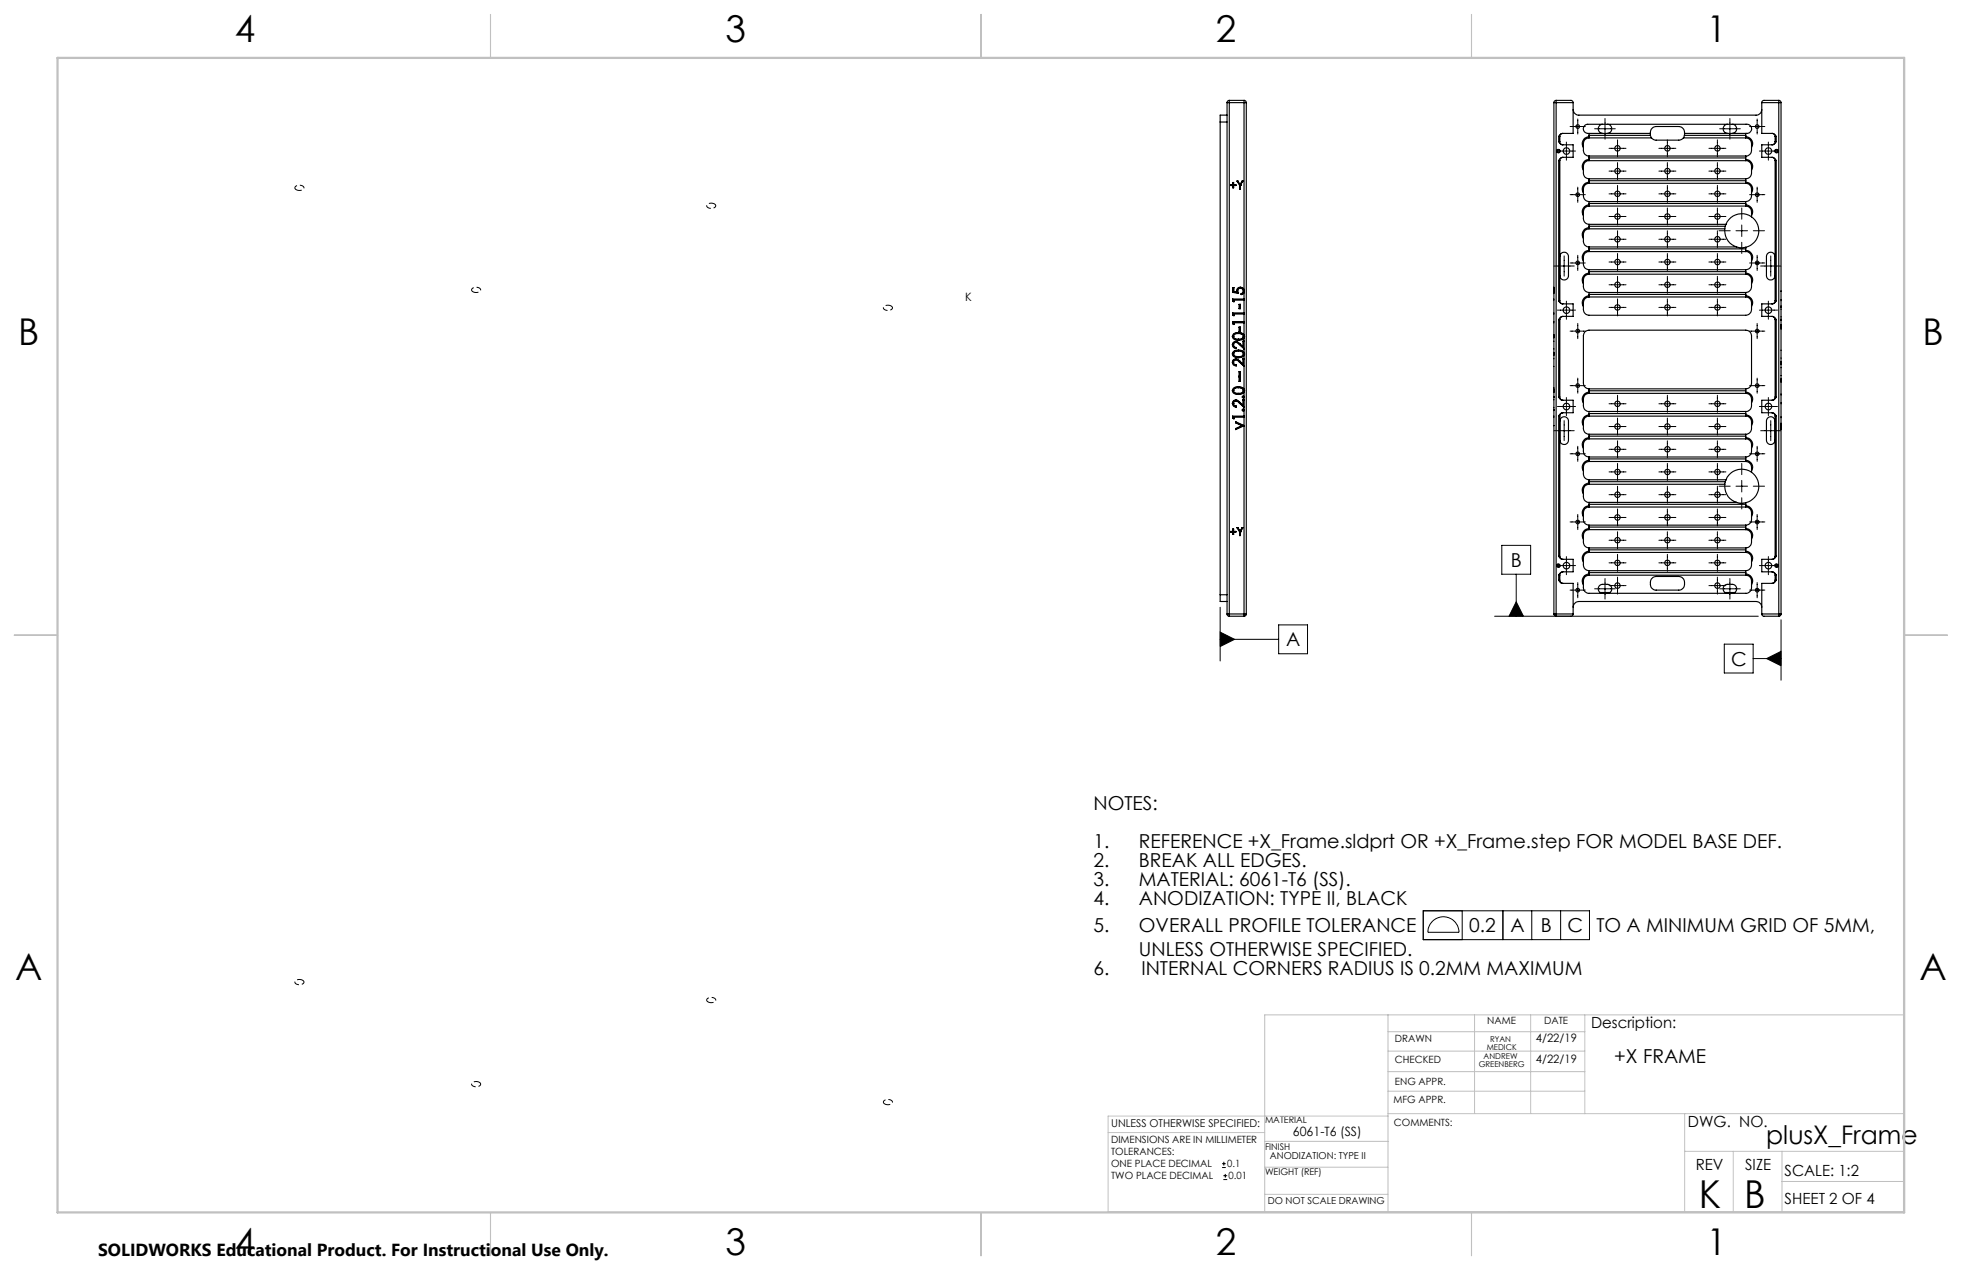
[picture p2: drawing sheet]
<svg xmlns="http://www.w3.org/2000/svg" width="432mm" height="279mm" viewBox="0 0 432 279" stroke-linecap="round" stroke-linejoin="round" font-family="sans-serif">
<g fill="none" stroke="#000" stroke-width=".22">
<path d="M342.8 33.2h3.9M343 32.9h-.2l-.2 .3M343.4 33.2l-.1 .3-.3 .1M344.7 31.3v3.9M345.5 27.8h3.4M347.2 26.2v3.3M350.9 28.3h4.6M353.2 26.1v4.5M354.1 37.6h3.8M354.1 32.6h3.8M356 30.8v3.7M356 35.8v3.7"/>
<path d="M365.1 37.6h3.7M365.1 32.6h3.7M367 30.8v3.7M367 35.8v3.7M376.1 37.6h3.7M376.1 32.6h3.7M378 30.8v3.7M378 35.8v3.7M378.5 28.3h4.5M380.7 26.1v4.5M385.1 27.8h3.3M386.7 26.2v3.3"/>
<path d="M387.2 33.2h4M389.2 31.3v3.9M391 32.9h-.2l-.2 .3M391.3 33.2v.2l-.3 .2M342 58.5h4.5M344.2 56.3v4.4M345.5 42.8h3.4M345.5 57.9h3.4M347.2 41.2v3.3M347.2 56.2v3.3M354.1 42.7h3.8M354.1 47.6h3.8"/>
<path d="M354.1 52.6h3.8M354.1 57.6h3.8M356 40.8v3.7M356 45.8v3.7M356 50.8v3.7M356 55.8v3.7M365.1 42.7h3.7M365.1 47.6h3.7M365.1 52.6h3.7M365.1 57.6h3.7M367 40.8v3.7M367 45.8v3.7"/>
<path d="M367 50.8v3.7M367 55.8v3.7M376.1 42.7h3.7M376.1 47.6h3.7M376.1 52.6h3.7M376.1 57.6h3.7M378 40.8v3.7M378 45.8v3.7M378 50.8v3.7M378 55.8v3.7M378.3 50.8h2.5M382.1 50.8h2.5"/>
<path d="M383.3 45.8v2.4M383.3 49.5v2.5M383.3 53.3v2.5M385.1 42.8h3.3M385.1 57.9h3.3M385.9 50.8h2.4M386.7 41.2v3.3M386.7 56.2v3.3M387.5 58.5h4.4M389.7 56.3v4.4M342.8 68.2h3.9M344.7 66.3v3.9"/>
<path d="M345.5 72.8h3.4M347.2 71.2v3.3M354.1 62.7h3.8M354.1 67.6h3.8M356 60.8v3.7M356 65.8v3.7M365.1 62.7h3.7M365.1 67.6h3.7M367 60.8v3.7M367 65.8v3.7M376.1 62.7h3.7M376.1 67.6h3.7"/>
<path d="M378 60.8v3.7M378 65.8v3.7M385.1 72.8h3.3M386.7 71.2v3.3M387.2 68.2h4M389.2 66.3v3.9M342 94.8h4.5M342.8 89.4h3.9M344.2 92.5v4.4M344.7 87.5v3.9M345.5 99.8h3.4M345.5 84.8h3.4"/>
<path d="M347.2 83.2v3.3M347.2 98.2v3.3M354.1 88.8h3.8M354.1 93.8h3.8M354.1 98.8h3.8M356 87v3.7M356 92v3.7M356 97v3.7M365.1 88.8h3.7M365.1 93.8h3.7M365.1 98.8h3.7M367 87v3.7"/>
<path d="M367 92v3.7M367 97v3.7M376.1 88.8h3.7M376.1 93.8h3.7M376.1 98.8h3.7M378 87v3.7M378 92v3.7M378 97v3.7M385.1 99.8h3.3M385.1 84.8h3.3M386.7 83.2v3.3M386.7 98.2v3.3"/>
<path d="M387.2 89.4h4M387.5 94.8h4.4M389.2 87.5v3.9M389.7 92.5v4.4M330.5 120h6.4v6.3h-6.4zM345.5 114.8h3.4M347.2 113.2v3.3M354.1 103.8h3.8M354.1 108.8h3.8M354.1 113.8h3.8M354.1 118.9h3.8M356 102v3.7"/>
<path d="M356 107v3.7M356 112v3.7M356 117v3.7M365.1 103.8h3.7M365.1 108.8h3.7M365.1 113.8h3.7M365.1 118.9h3.7M367 102v3.7M367 107v3.7M367 112v3.7M367 117v3.7M376.1 103.8h3.7"/>
<path d="M376.1 108.8h3.7M376.1 113.8h3.7M376.1 118.9h3.7M378 102v3.7M378 107v3.7M378 112v3.7M378 117v3.7M378.3 107h2.5M382.1 107h2.5M383.3 102v2.4M383.3 105.7v2.5M383.3 109.5v2.5"/>
<path d="M385.1 114.8h3.3M385.9 107h2.4M386.7 113.2v3.3M268.5 133.6v11.8M268.5 139.1l3.2 1.6-3.2 1.5zM281.4 137.5h6.4v6.3h-6.4zM328.9 135.6h58.1M333.7 126.3v9.3M333.7 132.4l1.6 3.2h-3.2zM342.8 124.4h3.9M343 124.1l-.4 .3M343.4 124.4l-.1 .3-.3 .1"/>
<path d="M344.7 122.4v4M345.5 129.8h3.4M347.2 128.2v3.3M350.9 129.5h4.6M353.2 127.3v4.5M354.1 123.8h3.8M354.1 128.8h3.8M356 122v3.7M356 127v3.7M365.1 123.8h3.7M367 122v3.7M376.1 123.8h3.7"/>
<path d="M376.1 128.8h3.7M378 122v3.7M378 127v3.7M378.5 129.5h4.5M380.7 127.3v4.5M385.1 129.8h3.3M386.7 128.2v3.3M387.2 124.4h4M389.2 122.4v4M391 124.1l-.3 .1-.1 .2M391.3 124.4v.2l-.3 .2M392 136.3v13.3"/>
<path d="M268.5 140.7h12.9M379.5 141.7h6.3v6.4h-6.3zM385.8 144.9h6.2M388.8 144.9l3.2-1.6v3.2zM313.2 200.4h36.6v6.3h-36.6zM315.2 202.7a3.4 3.4 0 0 1 3.7-.8 3.4 3.4 0 0 1 2.2 3.2h-6.8a3.4 3.4 0 0 1 .9-2.4zM321.8 200.4v6.3M330.8 200.4v6.3M337.1 200.4v6.3M343.5 200.4v6.3M269 256.9h.8M269 256h.8"/>
<path d="M269.2 259.5h.9M269.2 258.7h.9M269.3 255.6v.8M269.7 258.3v.8"/>
</g>
<path d="M65.2 41.7l-.2-.2a.84 .84 0 0 1 1.2-.7 .57 .57 0 0 1 .7 .6 .57 .57 0 0 1-.8 .5l-.9-.2M157.2 44.9l.3 .2a.84 .84 0 0 1-1.3 .7 .57 .57 0 0 1-.7-.6 .57 .57 0 0 1 .8-.5l.9 .2M104.1 64.2l-.3-.2a.84 .84 0 0 1 1.3-.8 .57 .57 0 0 1 .7 .7 .57 .57 0 0 1-.8 .4l-.9-.1M196.1 67.3l.3 .2a.84 .84 0 0 1-1.3 .8 .57 .57 0 0 1-.7-.7 .57 .57 0 0 1 .8-.4l.9 .1M66.6 215.7a1.06 1.06 0 0 0-1.7 .5 1.18 1.18 0 0 0 2-.2l-.3-.3M105.5 238.1a1.06 1.06 0 0 0-1.7 .5 1.18 1.18 0 0 0 2-.1l-.3-.4M155.8 220.4a1.06 1.06 0 0 0 1.7-.5 1.18 1.18 0 0 0-2 .2l.3 .3M194.7 242.9a1.06 1.06 0 0 0 1.7-.6 1.18 1.18 0 0 0-2 .2l.3 .4" fill="none" stroke="#000" stroke-width=".22" stroke-dasharray="1.3 .6" stroke-linecap="butt"/>
<path d="M418.9 223.3v43.3" fill="none" stroke="#c0c0c0" stroke-width=".22" stroke-dasharray="15.2 1.3 1.3 1.3" stroke-dashoffset="5"/>
<g fill="none" stroke="#c0c0c0" stroke-width=".22">
<path d="M305.5 223.3v43.3M305.5 235.8h43.3M305.5 231.2h43.3M305.5 227h43.3M324.5 223.3v21.7M336.9 223.3v21.7M348.8 223.3v21.7M243.9 249.2h34.4M278.3 256.8h27.2M278.3 251.1h27.3M305.5 245h113.4M305.5 240.1h43.3"/>
<path d="M305.5 245.5h-61.6v21.1h175M370.8 245v21.6M370.8 253.3h48.1M381.5 253.3v13.3M392.2 259.9h26.7M392.2 253.3v13.3M278.3 262.7h27.2M418.9 265.1v-41.8h-140.6v43.3"/>
</g>
<path d="M108 3.2v9.5M215.9 3.2v9.5M323.8 3.2v9.5M3.1 139.7h9.6M419.1 139.7h9.5M108 266.7v9.6M215.9 266.7v9.6M323.8 266.7v9.6" fill="none" stroke="#c0c0c0" stroke-width=".25"/>
<path d="M12.7 12.7h406.4v254h-406.4z" fill="none" stroke="#c0c0c0" stroke-width=".5"/>
<path d="M333.7 132.4l1.6 3.2h-3.2zM388.8 144.9l3.2 1.6v-3.2zM342.6 124.4l.4 .4v-.4zM343 124.1v.3h.4l-.1-.2zM342.6 33.2l.4 .4v-.4zM343 32.9v.3h.4l-.2-.3zM390.6 124.4l.1 .3 .3 .1v-.4zM391 124.1v.3h.3v-.2zM390.6 33.2l.1 .3 .3 .1v-.4zM391 32.9v.3h.3v-.2zM268.5 139.1l3.2 1.6-3.2 1.5z" fill="#000"/>
<g fill="none" stroke="#000" stroke-width=".25">
<path d="M268.5 26.8h1.6M268.5 26.8v104M270.1 22.6h.4M270.1 25.3h-1.6v1.5M270.1 22.6v112.5M270.5 22.1l-.4 .2v.3M270.5 22.1v.5M270.5 22.6h3.3M270.5 22.1h3.3M270.5 22.6v112.5M272.2 39.8l.6 .9M272.2 39.8h.3"/>
<path d="M272.2 39.8l.2 .1M272.4 39.9l.5 .8M272.5 39.8l.4 .8M272.5 39.8l-.1 .1M273.4 39.8h.1M273.4 39.8l-.5 .8M273.4 39.8v.1M273.4 39.9l-.5 .8M273.5 39.8l-.5 .9M273.5 39.8l-.1 .1M273.8 22.6h.5M273.8 22.1v.5"/>
<path d="M273.8 22.1l.4 .2 .1 .3M273.8 22.6v41.1M274.3 22.6v112.5M342 22.6h.5M342 22.6v41.5M342.5 22.1h3.3l.3 .2 .1 .3M342.5 22.1v.5M342.5 22.1l-.4 .1-.1 .4M342.5 22.6h3.7M342.5 22.6v112.5M343 31.2l.5 .5 .5 .2M343 35.3h.3"/>
<path d="M343 30h.3M343 31.2h.3M343 30v1.2M343 35.3v30.9M343.3 31.2a.66 .66 0 0 0 .7 .7M343.3 30v1.2M343.3 35.3v30.9M344 29.4l-.5 .1-.5 .5M344 34.6l-.5 .2-.5 .5M344 34.6a.66 .66 0 0 0-.7 .7M344 29.4a.61 .61 0 0 0-.7 .6M344 31.9h2.2v2.7h-2.2"/>
<path d="M346.2 24.1a1.26 1.26 0 0 0 1.3 1.2h39a1.26 1.26 0 0 0 1.2-1.2M346.2 22.6v6.8h-2.2M348.5 32.4a1.4 1.4 0 0 0 1.2 1.9M348.5 37.4a1.44 1.44 0 0 0 1.2 1.9M349.7 34.3v.4M349.7 29.4v.4M349.7 39.3v.5M349.7 30.1a1.51 1.51 0 0 0-1.2 2.3M349.7 30.3a1.51 1.51 0 0 0-1.2 2.1M349.7 35.1a1.51 1.51 0 0 0-1.2 2.3M349.7 35.3a1.3 1.3 0 0 0-1.2 1.7v.4M349.7 34.7h34.5"/>
<path d="M349.7 34.3h34.5M349.7 29.8h13.5M349.7 39.8h34.5M349.7 39.3h34.5M349.7 29.8v.5M349.7 34.7v.6M349.7 39.8v.5M349.7 30.3h13.8M349.7 35.3h34.5M352.7 27.3a1.01 1.01 0 0 0-1 1 1.01 1.01 0 0 0 1 1.1M353.7 27.3a1.01 1.01 0 0 1 1 1 1.01 1.01 0 0 1-1 1.1M363.2 29.4v.4"/>
<path d="M363.2 29.8l.3 .5M363.2 29.4h-13.8a1.01 1.01 0 0 1-1-1.1 1.01 1.01 0 0 1 1-1h34.8a1.03 1.03 0 0 1 1.3 1 1.03 1.03 0 0 1-1.2 1.1h-13.6M363.2 29.4a1.3 1.3 0 0 1 1.3-1.6h5a1.35 1.35 0 0 1 1.2 1.6M363.5 30.3l.8 .5h5.3l.9-.5M370.5 30.3h13.7M370.7 29.8l-.2 .5M370.7 29.8h13.5M370.7 29.4v.4M380.2 27.3a1.01 1.01 0 0 0-1 1 1.01 1.01 0 0 0 1 1.1M381.2 27.3a1.01 1.01 0 0 1 1 1 1.01 1.01 0 0 1-1 1.1M384.2 34.3v.4M384.2 29.4v.4"/>
<path d="M384.2 39.3v.5M384.2 30.1a1.51 1.51 0 0 1 1.3 2.3M384.2 30.3a1.3 1.3 0 0 1 1.3 1.6v.5M384.2 35.1a1.51 1.51 0 0 1 1.3 2.3M384.2 35.3a1.3 1.3 0 0 1 1.3 1.6v.5M384.2 29.8v.5M384.2 34.7v.6M384.2 39.8v.5M385.5 37.4a1.43 1.43 0 0 1-1.3 1.9M385.5 32.4a1.4 1.4 0 0 1-1.3 1.9M387.7 22.6v6.8h2.3M387.7 22.6h3.8"/>
<path d="M390 29.4a.66 .66 0 0 1 .7 .6M390 34.6a.72 .72 0 0 1 .7 .7M390 34.6l.5 .2 .4 .5M390 29.4l.5 .1 .4 .5M390 31.9h-2.3v2.7h2.3M390.7 35.3h.2M390.7 30h.2M390.7 31.2a.72 .72 0 0 1-.7 .7M390.7 31.2h.2M390.7 30v1.2M390.7 35.3v30.9M390.9 31.2l-.4 .5-.5 .2"/>
<path d="M390.9 30v1.2M390.9 35.3v30.9M391.5 22.6h.5M391.5 22.1v.5M391.5 22.1l.3 .1 .2 .4M391.5 22.1h-3.4l-.3 .2-.1 .3M391.5 22.6v112.5M392 22.6v44.9M270.8 40.6v.2M270.8 40.8h.5M270.8 40.6h.5M270.8 40.6l.1 .1"/>
<path d="M270.9 40.7h1M270.9 40.7l-.1 .1M271.3 40.1v.5M271.3 40.8v.5M271.3 41.3h.2M271.3 40.1h.2M271.3 40.6l.2 .2M271.3 40.1l.1 .1M271.4 40.2v1M271.4 41.2l.1 .1M271.4 41.2l-.1 .1M271.5 40.8h.5"/>
<path d="M271.5 40.1v.5M271.5 40.8v.5M271.5 40.6h.5M271.5 40.1l-.1 .1M271.5 40.6l-.2 .2M271.9 40.7l.1 .1M272 40.6v.2M272 40.6l-.1 .1M272.8 40.7v.9M272.8 41.6h.2M272.8 40.7h.2M272.9 40.7h.1"/>
<path d="M272.9 40.6v.9M272.9 41.5l-.1 .1M272.9 41.5l.1 .1M273 40.7v.9M343.3 56.4a.95 .95 0 0 1 .9-.9 .95 .95 0 0 1 1 .9v4.2a.95 .95 0 0 1-1 1 .95 .95 0 0 1-.9-1M348.5 42.4a1.45 1.45 0 0 0 1.2 1.9M348.5 47.4a1.45 1.45 0 0 0 1.2 2M348.5 57.4a1.44 1.44 0 0 0 1.2 1.9M348.5 52.4a1.4 1.4 0 0 0 1.2 1.9M349.7 59.3v.5M349.7 54.3v.5M349.7 44.3v.5"/>
<path d="M349.7 49.4v.4M349.7 45.1a1.51 1.51 0 0 0-1.2 2.3M349.7 45.3a1.51 1.51 0 0 0-1.2 2.1M349.7 50.1a1.51 1.51 0 0 0-1.2 2.3M349.7 50.3a1.51 1.51 0 0 0-1.2 2.1M349.7 55.1a1.51 1.51 0 0 0-1.2 2.3M349.7 55.4a1.3 1.3 0 0 0-1.2 1.6v.4M349.7 40.1a1.51 1.51 0 0 0-1.2 2.3M349.7 40.3a1.51 1.51 0 0 0-1.2 2.1M349.7 59.8h34.5M349.7 59.3h34.5M349.7 54.8h34.5"/>
<path d="M349.7 54.3h32.5M349.7 44.8h34.5M349.7 44.3h34.5M349.7 49.8h30M349.7 49.4h30.2M349.7 40.3h34.5M349.7 44.8v.5M349.7 49.8v.5M349.7 54.8v.6M349.7 59.8v.5M349.7 50.3h29.9M349.7 55.4h34.5"/>
<path d="M349.7 45.3h34.5M379.6 50.3a3.8 3.8 0 0 0 2.6 4M379.7 49.8l-.1 .5M379.9 49.4l-.2 .4M382.2 54.3l.7 .2 1.3-.1M384.2 59.3v.5M384.2 54.4v.4M384.2 44.3v.5M384.2 55.1a1.51 1.51 0 0 1 1.3 2.3M384.2 55.4a1.29 1.29 0 0 1 1.3 1.4v.6M384.2 40.1a1.51 1.51 0 0 1 1.3 2.3M384.2 40.3a1.35 1.35 0 0 1 1.3 1.5v.6"/>
<path d="M384.2 45.1a1.51 1.51 0 0 1 1.3 2.3M384.2 45.3a1.35 1.35 0 0 1 1.3 1.5v.6M384.2 44.8v.5M384.2 54.8v.6M384.2 59.8v.5M385.5 42.4a1.45 1.45 0 0 1-1.3 1.9M385.5 57.4a1.43 1.43 0 0 1-1.3 1.9M385.5 47.7a3.7 3.7 0 0 1 1.5 3.8 3.7 3.7 0 0 1-2.8 2.9M385.5 47.7a3.7 3.7 0 0 0-5.6 1.7M385.5 47.4v.3M390.7 56.4a.95 .95 0 0 0-1-.9 .95 .95 0 0 0-.9 .9v4.2a.95 .95 0 0 0 .9 1 .95 .95 0 0 0 1-1M271.2 74a1.06 1.06 0 0 0 1.4 .9"/>
<path d="M271.2 75.8l.1 .2a.73 .73 0 0 0 .8 .7M271.2 77.9a1.01 1.01 0 0 0 1.4 .8M271.2 79.7l.1 .1a.73 .73 0 0 0 .8 .7M271.2 79.7h.2M271.2 77.9h.2M271.2 74h.2M271.2 75.8h.2M271.3 63.3v1M271.3 65.8v.5M271.3 68.9v.4M271.3 70.8v.4M271.3 63.3h.3"/>
<path d="M271.3 64.3l1.3 .3M271.3 65.8h2.5l-.1 .1M271.3 66.3l.3 .1M271.3 68.9h2.5l-.1 .1M271.3 69.3l.3 .2M271.3 70.8h2.5l-.1 .1M271.3 71.2l.3 .2M271.3 68.9l.3 .2M271.3 70.8l.3 .2M271.3 63.3l.1 .1M271.3 65.8l.3 .2M271.4 74h.1"/>
<path d="M271.4 74a.73 .73 0 0 0 .6 .7l.6 .1M271.4 77.9h.1M271.4 77.9a.73 .73 0 0 0 .6 .6l.6 .1M271.4 79.7a.66 .66 0 0 0 .6 .7M271.4 79.7h.1M271.4 75.9a.66 .66 0 0 0 .6 .7M271.4 75.9h.1M271.4 75.8v.1M271.4 69h.1M271.4 64.2h.1M271.4 65.9h.1M271.4 69h2.3"/>
<path d="M271.4 71.2l.2 .2M271.4 63.4v.8M271.4 65.9v.3M271.4 69v.3M271.4 71.2h-.1M271.4 64.2l1 .2M271.4 69.3h-.1M271.4 69.3l.2 .2M271.4 66.2l-.1 .1M271.4 64.2l-.1 .1M271.4 66.2l.2 .2M271.4 65.9h2.3"/>
<path d="M271.5 74v.2a.91 .91 0 0 0 1.1 .4M271.5 77.9v.2a.91 .91 0 0 0 1.1 .4M271.5 75.9l.1 .3 .5 .2M271.5 79.7l.1 .4 .5 .2M271.6 64.1l.6 .2M271.6 63.3v.8M271.6 66v.4M271.6 69.1v.4M271.6 71v.4M271.6 63.3l-.2 .1M271.6 64.1l-.2 .1M272 76.6l.1 .1"/>
<path d="M272 75.1l.9 .5M272 75.1l-.6 .3-.2 .4M272 75.3l-.3 .2-.2 .4M272 75.3l.8 .5M272 79l.9 .4M272 79l-.6 .2-.2 .5M272 79.2l-.3 .1-.2 .4M272 79.2l.8 .5M272 79.1h.1M272 79.1v.1M272 79.1l-.5 .2-.1 .4M272 75.2h.1"/>
<path d="M272 75.2v.1M272 75.2l-.5 .2-.1 .4M272 79v.1M272 79.1l.8 .5M272 75.1v.1M272 75.2l.8 .5M272.1 76.4l-.1 .2M272.1 76.4v.3M272.2 64v.3M272.2 64h.1M272.2 64.3l.2 .1M272.3 64l.1 .4"/>
<path d="M272.3 64h.1M272.4 64.4h.1M272.4 64.4l.2 .2M272.4 64l.2 .6M272.6 74.6v.2M272.6 78.5v.1M272.6 78.6h.1M272.6 77.1a.98 .98 0 0 0-1.2 .8M272.6 77.1v.1M272.6 77.2l-.8 .2-.3 .5M272.6 73.3a.98 .98 0 0 0-1.2 .7M272.6 73.3v.1"/>
<path d="M272.6 73.4l-.8 .1-.3 .5M272.6 74.8h.1M272.6 73.3h.6M272.6 73.4l.6 .1M272.6 73.3h.1M272.6 77.1l.6 .1M272.6 77.2l.6 .1M272.6 77.1h.1M272.6 73.2a1.21 1.21 0 0 1 1.2 .5M272.6 73.2a1.1 1.1 0 0 0-1.4 .8M272.6 77a1.21 1.21 0 0 1 1.2 .5M272.6 77a1.1 1.1 0 0 0-1.4 .9"/>
<path d="M272.6 78.6v.1M272.6 74.8v.1M272.6 77v.1M272.6 73.2v.1M272.7 67v.9M272.7 72v.9M272.7 72h.3M272.7 72.9h.3M272.7 67h.3M272.7 67.9h.3M272.7 72l.1 .1M272.7 67l.1 .1"/>
<path d="M272.8 75.8l1 1-.1-.3M272.8 79.7l1 .9-.1-.3M272.8 79.6h.1M272.8 75.7h.1M272.8 79.6v.1M272.8 75.7v.1M272.8 79.6l.8 .7M272.8 67.1v.7M272.8 72.1v.7M272.8 72.8l-.1 .1M272.8 72.8l.2 .1M272.8 75.7l.8 .8"/>
<path d="M272.8 67.8l-.1 .1M272.8 67.8l.2 .1M272.9 75.6l.6 .6M272.9 79.4l.6 .7M272.9 79.4l-.1 .2M272.9 75.6l-.1 .1M273 63.2l.6 .2 .2 .3M273 63.2h-.3a.74 .74 0 0 0-.5 .8M273 63.4l-.4 .1-.2 .5M273 63.4l.4 .2 .2 .4M273 63.3a.66 .66 0 0 0-.7 .7M273 63.2v.1"/>
<path d="M273 63.3h.1M273 63.3v.1M273 63.3l.6 .3 .1 .4M273 67v.9M273 72v.9M273 72l-.2 .1M273 67l-.2 .1M273.2 64.6l.1 .1M273.2 64.6v.2M273.2 73.5l.3 .2 .1 .3M273.2 77.3l.3 .2 .1 .4M273.2 73.3v.2"/>
<path d="M273.2 77.2v.1M273.2 73.3l.4 .4 .1 .3M273.2 77.2l.4 .3 .1 .4M273.3 64.7l-.1 .1M273.5 75.1h.3l-.1 .1M273.5 75.1v1.1M273.5 78.9v1.2M273.5 78.9h.3l-.1 .2M273.5 76.2l.1 .3M273.5 78.9l.2 .2M273.5 75.1l.2 .1M273.6 77.9l-.3 .5-.7 .1"/>
<path d="M273.6 77.9h.1M273.6 74l-.3 .5-.7 .1M273.6 74h.1M273.6 64l-.1 .4-.3 .2M273.6 64h.1M273.6 76.5h.1M273.7 65.9l.1 .1h-2.2M273.7 69l.1 .1h-2.2M273.7 70.9l.1 .1h-2.2M273.7 70.9h-2.3v.3M273.7 75.2v1.3M273.7 79.1v1.2"/>
<path d="M273.7 77.9h.1M273.7 77.9v.2a1.03 1.03 0 0 1-1.1 .5M273.7 74h.1M273.7 74v.3a1.03 1.03 0 0 1-1.1 .5M273.7 77.9h.2M273.7 74h.2M273.7 64.1l-.1 .3-.3 .3M273.7 64.1h.2M273.7 64v.1M273.8 64.4l-.6 .4M273.8 74.3a1.15 1.15 0 0 1-1.2 .6M273.8 78.2a1.15 1.15 0 0 1-1.2 .5"/>
<path d="M273.8 77.5l.1 .4M273.8 73.7l.1 .3M273.8 64.4v9.3M273.8 74.3v3.2M273.8 78.2v7.4M273.8 63.7l.1 .4M273.9 77.9l-.1 .3M273.9 74l-.1 .3M273.9 64.1l-.1 .3M342 77.9v8M342 74v3.9M342 64.4v9.6"/>
<path d="M342 64.1v.3M342 77.9v.2M342 74v.2zM342 77.6v.3M342 73.8v.2M342 63.4v.6M342 64v.3M342 73.6v.4M343 66.2l.5 .5 .5 .2M343 70.3h.3M343 66.2h.3M343 70.3v17"/>
<path d="M343.3 66.2a.61 .61 0 0 0 .7 .7M343.3 70.3v17M344 69.6l-.5 .2-.5 .5M344 69.6a.66 .66 0 0 0-.7 .7M344 66.9h2.2v2.7h-2.2M348.5 67.4a1.45 1.45 0 0 0 1.2 2h34.5a1.47 1.47 0 0 0 1.3-2M348.5 62.4a1.45 1.45 0 0 0 1.2 1.9M349.7 64.3v.5M349.7 60.1a1.51 1.51 0 0 0-1.2 2.3M349.7 60.3a1.51 1.51 0 0 0-1.2 2.1M349.7 65.1a1.51 1.51 0 0 0-1.2 2.3M349.7 65.3a1.51 1.51 0 0 0-1.2 2.1"/>
<path d="M349.7 64.8h34.5M349.7 64.3h34.5M349.7 64.8v.5M349.7 60.3h34.5M349.7 65.3h34.5M384.2 64.3v.5M384.2 60.1a1.51 1.51 0 0 1 1.3 2.3M384.2 60.3a1.35 1.35 0 0 1 1.3 1.5v.6M384.2 65.1a1.51 1.51 0 0 1 1.3 2.3M384.2 65.3a1.35 1.35 0 0 1 1.3 1.6v.5M384.2 64.8v.5M385.5 62.4a1.45 1.45 0 0 1-1.3 1.9"/>
<path d="M390 69.6a.72 .72 0 0 1 .7 .7M390 69.6l.5 .2 .4 .5M390 66.9h-2.3v2.7h2.3M390.7 66.2h.2M390.7 70.3h.2M390.7 66.2a.66 .66 0 0 1-.7 .7M390.7 70.3v17M390.9 66.2l-.4 .5-.5 .2M390.9 70.3v17M392 67.5v2.7M392 70.2v.1M392 70.3v1.1"/>
<path d="M392 71.4v.4M392 71.8v.2M392 72v7.8M392 79.8v3.9M392 71.5v.3M392 79.6v.2M392 79.8v.3M392 67.5v.2M392 72.3v.1M271.2 85.9v.1a1.06 1.06 0 0 0 1.4 .8M271.2 88.8l.1 .1a.79 .79 0 0 0 .8 .7M271.2 88.8h.2"/>
<path d="M271.2 85.9h.2M271.3 91.5h2.5l-.1 .2M271.3 91.5v.5M271.3 92l.3 .1M271.3 91.5l.1 .2M271.4 85.9h.1M271.4 85.9a.73 .73 0 0 0 .6 .7h.6M271.4 88.8h.1M271.4 88.8a.66 .66 0 0 0 .6 .6M271.4 91.7v.2M271.4 91.7h2.3M271.4 91.7l.2 .1"/>
<path d="M271.4 91.9l.2 .2M271.4 91.9l-.1 .1M271.5 85.9v.2a.91 .91 0 0 0 1.1 .4M271.5 88.8l.2 .5h.4M271.6 91.8v.3M272 89.4l.1 .2M272 80.4l.1 .1M272 92.8v.2M272 94.3v.2M272 92.8l1.8 .8M272 93l1.3 .7M272 94.3h.1"/>
<path d="M272 92.8l.1 .2M272 88l.9 .5M272 88l-.6 .3-.2 .5M272 88.2l-.3 .1-.2 .5M272 88.2l.8 .5M272 88.1h.1M272 88.1v.1M272 88.1l-.5 .2-.1 .5M272 88v.1M272 88.1l.8 .5M272.1 80.3l-.1 .1M272.1 89.3l-.1 .1"/>
<path d="M272.1 80.3v.2M272.1 89.3v.3M272.1 93l1.5 .7-1.5 .6M272.1 94.3l-.1 .2M272.1 93h-.1M272.6 86.5v.1M272.6 85.2a.98 .98 0 0 0-1.2 .7M272.6 85.2v.1M272.6 85.3l-.8 .1-.3 .5M272.6 86.6h.1M272.6 85.2l.6 .1M272.6 85.3l.6 .1"/>
<path d="M272.6 85.2h.1M272.6 85.1a1.21 1.21 0 0 1 1.2 .5M272.6 85.1a1.1 1.1 0 0 0-1.4 .8M272.6 86.6v.2M272.6 85.1v.1M272.7 82.9h.3M272.7 81.8v.9M272.7 82.9v1M272.7 83.9h.3M272.7 81.8h.3M272.7 82.7h.3M272.7 81.8l.1 .1"/>
<path d="M272.7 82.9l.1 .1M272.8 88.7l1 .9-.1-.2M272.8 88.6h.1M272.8 88.6v.1M272.8 81.9v.7M272.8 83v.7M272.8 82.6l-.1 .1M272.8 82.6l.2 .1M272.8 83.7l-.1 .2M272.8 83.7l.2 .2M272.8 88.6l.8 .8M272.9 88.5l.6 .6"/>
<path d="M272.9 88.5l-.1 .1M273 81.8v.9M273 82.9v1M273 81.8l-.2 .1M273 82.9l-.2 .1M273.2 85.4l.3 .2 .1 .3M273.2 85.3v.1M273.2 85.3l.4 .3 .1 .3M273.3 93.7l-1.3 .6M273.3 93.7h.5M273.4 87.3l.2 .2M273.4 90.2l.2 .2"/>
<path d="M273.4 90.2h.2M273.4 87.3h.2M273.5 87.9v1.2M273.5 87.9h.3l-.1 .2M273.5 80.1l.1 .2M273.5 89.1l.1 .3M273.5 87.9l.2 .2M273.6 90.2v.1M273.6 87.3v.1M273.6 85.9l-.3 .5-.7 .1M273.6 85.9h.1M273.6 87.1l.2 .1"/>
<path d="M273.6 87.1l-.2 .2M273.6 90l.2 .1M273.6 90l-.2 .2M273.6 90.3v.1M273.6 90v.2M273.6 90.2h.1M273.6 87.1v.2M273.6 87.3h.1M273.6 87.4v.1M273.6 89.4h.1M273.6 80.3h.1M273.7 90.2l-.1 .1"/>
<path d="M273.7 90.2h.1M273.7 87.3l-.1 .1M273.7 87.3h.1M273.7 91.7l.1 .1h-2.2M273.7 88.1v1.3M273.7 85.9h.1M273.7 85.9v.3a.97 .97 0 0 1-1.1 .4M273.7 85.9h.2M273.8 86.3a1.15 1.15 0 0 1-1.2 .5M273.8 87.5h-.2M273.8 90.3l-.2 .1M273.8 90.1v.1"/>
<path d="M273.8 87.2v.1M273.8 85.6l.1 .3M273.8 86.3v.9M273.8 87.5v2.6M273.8 90.3v44.8M273.8 93.7l-1.8 .8M273.8 93.6v.1M273.8 90.2v.1M273.8 87.3v.2M273.9 85.9l-.1 .4M342 90.2v44.9M342 87.3v2.9"/>
<path d="M342 86.3v1M342 85.9v.4M342 85.9v.3M342 85.7v.2M342 90v.2M342 87.2v.1M342 85.3v.1M343 87.3l.5 .6 .5 .2M343 91.5h.3M343 87.3h.3M343 91.5v30.9M343.3 87.3a.66 .66 0 0 0 .7 .8"/>
<path d="M343.3 92.6a.95 .95 0 0 1 .9-.9 .95 .95 0 0 1 1 .9v4.2a.95 .95 0 0 1-1 1 .95 .95 0 0 1-.9-1M343.3 91.5v30.9M344 90.8l-.5 .2-.5 .5M344 90.8a.66 .66 0 0 0-.7 .7M344 88.1h2.2v2.7h-2.2M348.5 88.6a1.4 1.4 0 0 0 1.2 1.9M348.5 93.6a1.44 1.44 0 0 0 1.2 1.9M348.5 98.6a1.45 1.45 0 0 0 1.2 1.9M349.7 95.5v.5M349.7 85.5v.5M349.7 90.5v.5M349.7 86.3a1.51 1.51 0 0 0-1.2 2.3"/>
<path d="M349.7 86.5a1.51 1.51 0 0 0-1.2 2.1M349.7 91.3a1.51 1.51 0 0 0-1.2 2.3M349.7 91.5a1.51 1.51 0 0 0-1.2 2.1M349.7 96.3a1.53 1.53 0 0 0-1.2 2.3M349.7 96.6a1.46 1.46 0 0 0-1.2 2M349.7 85.5a1.26 1.26 0 0 1-1.2-1.2v-10.4a1.21 1.21 0 0 1 1.2-1.3h34.5a1.26 1.26 0 0 1 1.3 1.3v10.4a1.33 1.33 0 0 1-1.3 1.2M349.7 96h34.5M349.7 95.5h34.5M349.7 86h34.5M349.7 85.5h34.5M349.7 91h34.5M349.7 90.5h34.5"/>
<path d="M349.7 86v.5M349.7 91v.5M349.7 96v.6M349.7 96.6h34.5M349.7 91.5h34.5M349.7 86.5h34.5M384.2 95.5v.5M384.2 85.5v.5M384.2 90.5v.5M384.2 96.3a1.53 1.53 0 0 1 1.3 2.3M384.2 96.6a1.29 1.29 0 0 1 1.3 1.4v.6M384.2 86.3a1.51 1.51 0 0 1 1.3 2.3"/>
<path d="M384.2 86.5a1.3 1.3 0 0 1 1.3 1.6v.5M384.2 91.3a1.51 1.51 0 0 1 1.3 2.3M384.2 91.5a1.3 1.3 0 0 1 1.3 1.6v.5M384.2 86v.5M384.2 91v.5M384.2 96v.6M385.5 98.6a1.45 1.45 0 0 1-1.3 1.9M385.5 93.6a1.43 1.43 0 0 1-1.3 1.9M385.5 88.6a1.4 1.4 0 0 1-1.3 1.9M390 90.8a.72 .72 0 0 1 .7 .7M390 90.8l.5 .2 .4 .5M390 88.1h-2.3v2.7h2.3"/>
<path d="M390.7 87.3h.2M390.7 91.5h.2M390.7 87.3a.72 .72 0 0 1-.7 .8M390.7 92.6a.95 .95 0 0 0-1-.9 .95 .95 0 0 0-.9 .9v4.2a.95 .95 0 0 0 .9 1 .95 .95 0 0 0 1-1M390.7 91.5v30.9M390.9 87.3l-.4 .6-.5 .2M390.9 91.5v30.9M392 83.7v9.9M392 83.4v.3zM392 83.7v.2M392 93.6v.7M392 93.3v.3"/>
<path d="M392 83.7v.4M392 93.6v41.5M270.8 116.9v.2M270.8 117.1h.5M270.8 116.9h.5M270.8 116.9l.1 .1M270.9 117h1M270.9 117l-.1 .1M271.3 116.4v.5M271.3 117.1v.5M271.3 117.6h.2M271.3 116.4h.2"/>
<path d="M271.3 116.9l.1 .1M271.3 116.4l.1 .1M271.4 116.5v1M271.4 117.5l-.1 .1M271.4 117.5l.1 .1M271.4 117l-.1 .1M271.4 117l.1 .1M271.5 116.4v.5M271.5 117.1v.5M271.5 117.1h.5M271.5 116.9h.5M271.5 116.4l-.1 .1"/>
<path d="M271.5 116.9l-.1 .1M271.9 117l.1 .1M272 116.9v.2M272 116.9l-.1 .1M272.2 116.1l.6 .9M272.2 116.1h.3M272.2 116.1l.2 .1M272.4 116.2l.5 .8M272.5 116.1l.4 .7M272.5 116.1l-.1 .1M272.8 117v.8M272.8 117.8h.2"/>
<path d="M272.9 117h.1M272.9 116.8v1M272.9 117h-.1M272.9 117.8h-.1M272.9 117.8h.1M273 117v.8M273.4 116.1h.1M273.4 116.1l-.5 .7M273.4 116.1v.1M273.4 116.2l-.5 .8M273.5 116.1l-.5 .9M273.5 116.1l-.1 .1"/>
<path d="M348.5 103.6a1.45 1.45 0 0 0 1.2 2M348.5 108.6a1.4 1.4 0 0 0 1.2 1.9M348.5 113.6a1.44 1.44 0 0 0 1.2 1.9M348.5 118.6a1.45 1.45 0 0 0 1.2 1.9M349.7 115.5v.5M349.7 110.5v.4M349.7 100.5v.5M349.7 105.6v.4M349.7 111.3a1.51 1.51 0 0 0-1.2 2.3M349.7 111.5a1.3 1.3 0 0 0-1.2 1.7v.4M349.7 116.3a1.51 1.51 0 0 0-1.2 2.3M349.7 116.5a1.51 1.51 0 0 0-1.2 2.1"/>
<path d="M349.7 101.3a1.51 1.51 0 0 0-1.2 2.3M349.7 101.5a1.51 1.51 0 0 0-1.2 2.1M349.7 106.3a1.51 1.51 0 0 0-1.2 2.3M349.7 106.5a1.51 1.51 0 0 0-1.2 2.1M349.7 116h34.5M349.7 115.5h34.5M349.7 110.9h34.5M349.7 110.5h32.5M349.7 101h34.5M349.7 100.5h34.5M349.7 106h30M349.7 105.6h30.2"/>
<path d="M349.7 101v.5M349.7 106v.5M349.7 110.9v.6M349.7 116v.5M349.7 106.5h29.9M349.7 101.5h34.5M349.7 116.5h34.5M349.7 111.5h34.5M379.6 106.5a3.8 3.8 0 0 0 2.6 4M379.7 106l-.1 .5M379.9 105.6l-.2 .4M382.2 110.5l.7 .2 1.3-.1"/>
<path d="M384.2 115.5v.5M384.2 110.6v.3M384.2 100.5v.5M384.2 101.3a1.51 1.51 0 0 1 1.3 2.3M384.2 101.5a1.35 1.35 0 0 1 1.3 1.5v.6M384.2 111.3a1.51 1.51 0 0 1 1.3 2.3M384.2 111.5a1.3 1.3 0 0 1 1.3 1.6v.5M384.2 116.3a1.51 1.51 0 0 1 1.3 2.3M384.2 116.5a1.35 1.35 0 0 1 1.3 1.5v.6M384.2 101v.5M384.2 110.9v.6M384.2 116v.5"/>
<path d="M385.5 118.6a1.45 1.45 0 0 1-1.3 1.9M385.5 113.6a1.43 1.43 0 0 1-1.3 1.9M385.5 103.9a3.7 3.7 0 0 1 1.5 3.8 3.7 3.7 0 0 1-2.8 2.9M385.5 103.9a3.7 3.7 0 0 0-5.6 1.7M385.5 103.6v.3M268.5 130.8v1.5h1.6M268.5 130.8h1.6M270.1 135.1h.4M270.1 135.1l.1 .3 .3 .2M270.5 135.1v.5M270.5 135.1h3.3M270.5 135.6h3.3"/>
<path d="M273.8 135.1h.5M273.8 135.1v.5M274.3 135.1l-.2 .3-.3 .2M342 135.1h.5M342 135.1l.2 .4 .3 .1M342.5 135.1v.5M342.5 135.1h3.7M343 122.4l.5 .5 .5 .1M343 127.6l.5 .6 .5 .1M343 126.5h.3M343 127.6h.3M343 122.4h.3"/>
<path d="M343 126.5v1.1M343.3 122.4a.61 .61 0 0 0 .7 .6M343.3 127.6a.66 .66 0 0 0 .7 .7M343.3 126.5v1.1M344 125.8l-.5 .2-.5 .5M344 125.8a.66 .66 0 0 0-.7 .7M344 128.3h2.2v6.8M344 123h2.2v2.8h-2.2M346.2 135.1l-.1 .3-.3 .2h-3.3M346.2 133.6a1.33 1.33 0 0 1 1.3-1.3h39a1.33 1.33 0 0 1 1.2 1.3M348.5 123.6a1.45 1.45 0 0 0 1.2 2M348.5 128.6a1.4 1.4 0 0 0 1.2 1.9h34.5a1.41 1.41 0 0 0 1.3-1.9"/>
<path d="M349.7 120.5v.5M349.7 125.6v.4M349.7 121.3a1.51 1.51 0 0 0-1.2 2.3M349.7 121.5a1.51 1.51 0 0 0-1.2 2.1M349.7 126.3a1.51 1.51 0 0 0-1.2 2.3M349.7 126.5a1.51 1.51 0 0 0-1.2 2.1M349.7 121h34.5M349.7 120.5h34.5M349.7 126h34.5M349.7 125.6h34.5M349.7 121v.5M349.7 126v.5"/>
<path d="M349.7 121.5h34.5M349.7 126.5h34.5M352.1 130.4h2.2M352.7 130.5a.99 .99 0 0 1-1-1 .99 .99 0 0 1 1-.9h1a.99 .99 0 0 1 1 .9 .99 .99 0 0 1-1 1M363.4 127.4l.4-.4 .7-.2h5a1.52 1.52 0 0 1 1.3 1.5 1.52 1.52 0 0 1-1.3 1.5h-5a1.52 1.52 0 0 1-1.1-2.4zM379.6 130.4h2.2M380.2 130.5a.99 .99 0 0 1-1-1 .99 .99 0 0 1 1-.9h1a.99 .99 0 0 1 1 .9 .99 .99 0 0 1-1 1M384.2 120.5v.5M384.2 125.6v.4M384.2 126.3a1.51 1.51 0 0 1 1.3 2.3M384.2 126.5a1.3 1.3 0 0 1 1.3 1.6v.5M384.2 121.3a1.51 1.51 0 0 1 1.3 2.3"/>
<path d="M384.2 121.5a1.35 1.35 0 0 1 1.3 1.5v.6M384.2 121v.5M384.2 126v.5M385.5 123.6a1.45 1.45 0 0 1-1.3 2M387.7 135.1l.1 .3 .3 .2h3.4M387.7 135.1h3.8M390 125.8a.72 .72 0 0 1 .7 .7M390 125.8l.5 .2 .4 .5M390 123h-2.3v2.8h2.3M390 128.3h-2.3v6.8M390.7 126.5h.2M390.7 127.6h.2"/>
<path d="M390.7 122.4h.2M390.7 122.4a.66 .66 0 0 1-.7 .6M390.7 127.6a.72 .72 0 0 1-.7 .7M390.7 126.5v1.1M390.9 127.6l-.4 .6-.5 .1M390.9 122.4l-.4 .5-.5 .1M390.9 126.5v1.1M391.5 135.1h.5M391.5 135.1v.5M392 135.1l-.1 .3-.4 .2"/>
<circle cx="343" cy="33.2" r=".25"/>
<circle cx="343" cy="33.2" r=".38"/>
<circle cx="344.8" cy="33.2" r=".73"/>
<circle cx="347.2" cy="27.8" r=".39"/>
<circle cx="356" cy="32.6" r=".6"/>
<circle cx="356" cy="37.6" r=".6"/>
<circle cx="367" cy="32.6" r=".6"/>
<circle cx="367" cy="37.6" r=".6"/>
<circle cx="378" cy="32.6" r=".6"/>
<circle cx="378" cy="37.6" r=".6"/>
<circle cx="386.7" cy="27.9" r=".4"/>
<circle cx="389.2" cy="33.2" r=".73"/>
<circle cx="391" cy="33.2" r=".38"/>
<circle cx="391" cy="33.2" r=".25"/>
<circle cx="347.2" cy="57.8" r=".4"/>
<circle cx="347.2" cy="42.8" r=".39"/>
<circle cx="356" cy="57.6" r=".6"/>
<circle cx="356" cy="52.6" r=".6"/>
<circle cx="356" cy="42.6" r=".6"/>
<circle cx="356" cy="47.6" r=".6"/>
<circle cx="367" cy="57.6" r=".6"/>
<circle cx="367" cy="52.6" r=".6"/>
<circle cx="367" cy="42.6" r=".6"/>
<circle cx="367" cy="47.6" r=".59"/>
<circle cx="378" cy="42.6" r=".6"/>
<circle cx="378" cy="57.6" r=".6"/>
<circle cx="378" cy="52.6" r=".6"/>
<circle cx="378" cy="47.6" r=".59"/>
<circle cx="386.7" cy="57.8" r=".41"/>
<circle cx="386.7" cy="42.8" r=".4"/>
<circle cx="344.7" cy="68.2" r=".72"/>
<circle cx="347.2" cy="72.8" r=".4"/>
<circle cx="356" cy="62.6" r=".6"/>
<circle cx="356" cy="67.6" r=".6"/>
<circle cx="367" cy="62.7" r=".6"/>
<circle cx="367" cy="67.6" r=".59"/>
<circle cx="378" cy="62.7" r=".6"/>
<circle cx="378" cy="67.6" r=".59"/>
<circle cx="386.7" cy="72.8" r=".41"/>
<circle cx="389.2" cy="68.2" r=".72"/>
<circle cx="344.8" cy="89.4" r=".73"/>
<circle cx="347.2" cy="84.8" r=".4"/>
<circle cx="347.2" cy="99.8" r=".39"/>
<circle cx="356" cy="98.8" r=".6"/>
<circle cx="356" cy="93.8" r=".6"/>
<circle cx="356" cy="88.8" r=".6"/>
<circle cx="367" cy="98.8" r=".6"/>
<circle cx="367" cy="93.8" r=".6"/>
<circle cx="367" cy="88.8" r=".59"/>
<circle cx="378" cy="98.8" r=".6"/>
<circle cx="378" cy="93.8" r=".6"/>
<circle cx="378" cy="88.8" r=".59"/>
<circle cx="386.7" cy="84.8" r=".41"/>
<circle cx="386.7" cy="99.9" r=".4"/>
<circle cx="389.2" cy="89.4" r=".73"/>
<circle cx="347.2" cy="114.8" r=".39"/>
<circle cx="356" cy="118.8" r=".6"/>
<circle cx="356" cy="113.8" r=".6"/>
<circle cx="356" cy="108.8" r=".6"/>
<circle cx="356" cy="103.8" r=".6"/>
<circle cx="367" cy="113.8" r=".6"/>
<circle cx="367" cy="118.8" r=".6"/>
<circle cx="367" cy="108.8" r=".6"/>
<circle cx="367" cy="103.8" r=".59"/>
<circle cx="378" cy="113.8" r=".6"/>
<circle cx="378" cy="118.8" r=".6"/>
<circle cx="378" cy="108.8" r=".6"/>
<circle cx="378" cy="103.8" r=".59"/>
<circle cx="386.7" cy="114.8" r=".4"/>
<circle cx="343" cy="124.4" r=".25"/>
<circle cx="343" cy="124.4" r=".37"/>
<circle cx="344.7" cy="124.4" r=".72"/>
<circle cx="347.2" cy="129.8" r=".39"/>
<circle cx="356" cy="128.8" r=".6"/>
<circle cx="356" cy="123.8" r=".6"/>
<circle cx="367" cy="123.8" r=".59"/>
<circle cx="378" cy="128.8" r=".6"/>
<circle cx="378" cy="123.8" r=".59"/>
<circle cx="386.7" cy="129.8" r=".4"/>
<circle cx="389.2" cy="124.4" r=".72"/>
<circle cx="391" cy="124.5" r=".37"/>
<circle cx="391" cy="124.4" r=".25"/>
</g>
<g font-size="8.5">
<text x="373.9" y="265.7">K</text>
<text x="383.8" y="265.7">B</text>
</g>
<g font-size="8.1">
<text x="51.7" y="9.3">4</text>
<text x="159.7" y="9.3">3</text>
<text x="267.6" y="9.3">2</text>
<text x="375.6" y="9.3">1</text>
<text x="4" y="76">B</text>
<text x="423.1" y="76">B</text>
<text x="3.3" y="215.7">A</text>
<text x="422.4" y="215.7">A</text>
<text x="51.7" y="276">4</text>
<text x="159.7" y="276">3</text>
<text x="267.6" y="276">2</text>
<text x="375.6" y="276">1</text>
</g>
<text font-size="5.6" x="388.7" y="251.7">plusX_Frame</text>
<g font-size="4.2">
<text x="332.5" y="124.7">B</text>
<text x="283" y="142.2">A</text>
<text x="381" y="146.5">C</text>
<text x="240.6" y="178.3">NOTES:</text>
<text x="240.6" y="186.6">1.</text>
<text x="240.6" y="190.8">2.</text>
<text x="250.6" y="186.6">REFERENCE +X_Frame.sldprt OR +X_Frame.step FOR MODEL BASE DEF.</text>
<text x="250.6" y="190.8">BREAK ALL EDGES.</text>
<text x="240.6" y="195">3.</text>
<text x="250.6" y="195">MATERIAL: 6061-T6 (SS).</text>
<text x="240.6" y="199.1">4.</text>
<text x="250.6" y="199.1">ANODIZATION: TYPE II, BLACK</text>
<text x="240.6" y="205.1">5.</text>
<text x="250.6" y="205.1">OVERALL PROFILE TOLERANCE</text>
<text x="323.4" y="205.1">0.2</text>
<text x="332.4" y="205.1">A</text>
<text x="339.1" y="205.1">B</text>
<text x="344.9" y="205.1">C</text>
<text x="351.3" y="205.1">TO A MINIMUM GRID OF 5MM,</text>
<text x="240.6" y="214.5">6.</text>
<text x="250.6" y="210.3">UNLESS OTHERWISE SPECIFIED.</text>
<text x="251.2" y="214.5">INTERNAL CORNERS RADIUS IS 0.2MM MAXIMUM</text>
<text x="355.3" y="233.9">+X FRAME</text>
</g>
<text font-size="3.8" x="21.6" y="276.3">SOLIDWORKS Educational Product. For Instructional Use Only.</text>
<g font-size="3.4">
<text x="350.2" y="226.2">Description:</text>
<text x="371.5" y="247.9">DWG. NO.</text>
<text x="373.2" y="257.5">REV</text>
<text x="384.1" y="257.5">SIZE</text>
<text x="392.8" y="258.7">SCALE: 1:2</text>
<text x="392.8" y="264.9">SHEET 2 OF 4</text>
</g>
<text font-size="2.8" x="284.5" y="250">6061-T6 (SS)</text>
<g font-size="2.5">
<text x="212.4" y="66.1">K</text>
<text x="338" y="229.2">4/22/19</text>
<text x="338" y="233.8">4/22/19</text>
</g>
<text font-size="2.4" x="244.5" y="247.8">UNLESS OTHERWISE SPECIFIED:</text>
<g font-size="2.2">
<text x="327.3" y="225.4">NAME</text>
<text x="339.8" y="225.4">DATE</text>
<text x="307" y="233.8">CHECKED</text>
<text x="307" y="229.3">DRAWN</text>
<text x="307" y="238.6">ENG APPR.</text>
<text x="306.7" y="242.7">MFG APPR.</text>
<text x="244.5" y="251.5">DIMENSIONS ARE IN MILLIMETER</text>
<text x="306.8" y="247.7">COMMENTS:</text>
<text x="244.5" y="254.2">TOLERANCES:</text>
<text x="244.5" y="256.8">ONE PLACE DECIMAL</text>
<text x="270.1" y="256.8">0.1</text>
<text x="244.5" y="259.5">TWO PLACE DECIMAL</text>
<text x="270.4" y="259.5">0.01</text>
</g>
<g font-size="2.1">
<text x="279.5" y="255">ANODIZATION: TYPE II</text>
<text x="279" y="264.9">DO NOT SCALE DRAWING</text>
</g>
<g font-size="2">
<text x="278.4" y="247.1">MATERIAL</text>
<text x="278.4" y="253">FINISH</text>
<text x="278.4" y="258.5">WEIGHT (REF)</text>
</g>
<g font-size="1.8">
<text x="326.5" y="233">ANDREW</text>
<text x="327.2" y="231">MEDICK</text>
<text x="327.9" y="229.2">RYAN</text>
<text x="325.4" y="234.8">GREENBERG</text>
</g>
</svg>
